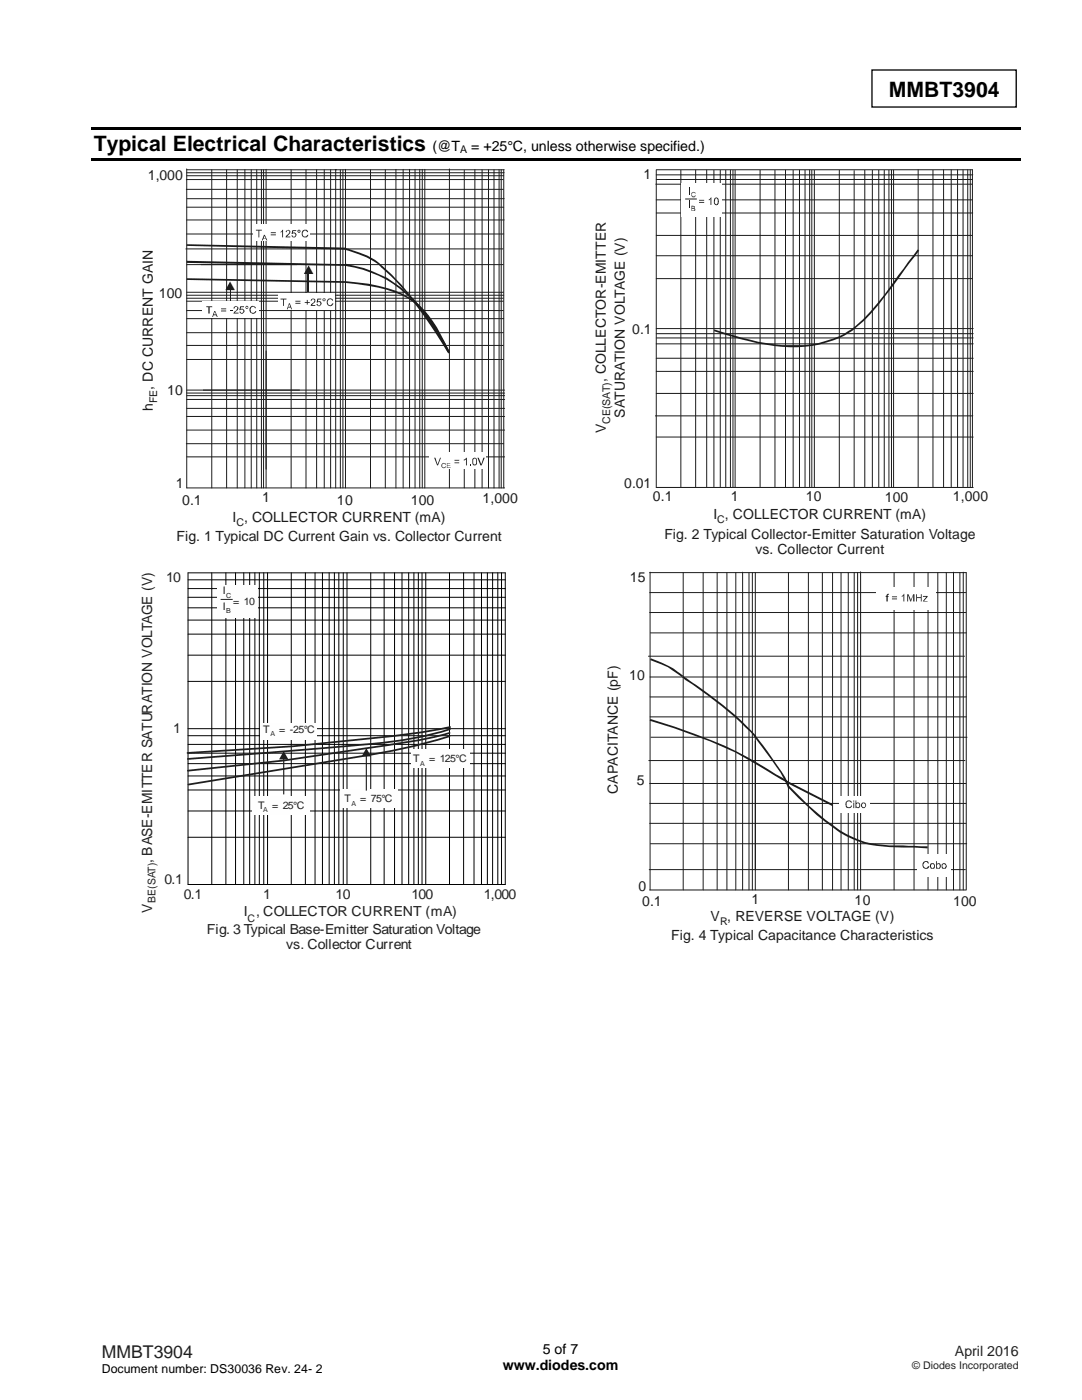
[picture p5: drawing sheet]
<svg xmlns="http://www.w3.org/2000/svg" width="216mm" height="279mm" viewBox="0 0 216 279" stroke-linecap="round" stroke-linejoin="round" font-family="sans-serif">
<path d="M174 14h28.8v7.4h-28.8z" fill="none" stroke="#000" stroke-width=".26"/>
<g fill="#000">
<path d="M18.2 25.4h185.5v.5h-185.5z" fill-rule="evenodd"/>
<path d="M18.2 31.5h185.5v.5h-185.5z" fill-rule="evenodd"/>
</g>
<g fill="#fff">
<path d="M84.7 90.2h12v4.3h-12z" fill-rule="evenodd"/>
<path d="M85.6 90h11.7v4.3h-11.7z" fill-rule="evenodd"/>
</g>
<g fill="none" stroke="#1f1a17" stroke-width=".2">
<path d="M37.2 35.8h63.2M37.2 37.8h63.2M37.3 33.7v63.7h63.4M37.3 35.1h63.2M42.3 33.9v63.5M45.2 33.9v63.5M47.3 33.9v63.5M48.9 33.9v63.5M50.1 33.9v63.5M51.2 33.9v63.5M52.2 33.9v63.5M52.6 33.9v63.5"/>
<path d="M53.1 33.8v63.6M58.1 33.9v63.5M66.9 33.9h33.7M67.9 33.9v63.5M68.4 33.9v63.5M81.7 33.8v63.6M82.8 33.8v63.6M83.8 33.8v63.6M84.3 33.8v63.6M84.8 33.8v63.6M97.5 33.9v63.5M98.6 33.9v63.5"/>
<path d="M99.6 33.9v63.5M100 33.9v63.5M100.5 33.9v63.5M37.1 49.7h63.2M37.3 43.9h63.3M37.3 52.8h63.1M37.3 46.7h63.2M67.4 58.9h33.1M68.9 58.3v39.1M37.3 68.9h63.1M37.3 77.9h63.4M37.3 60.1h63.1"/>
<path d="M37.3 62h63.1M37.3 79.7h63.4M37.3 79h63.4M37.3 78.4h63.4M37.3 71.7h63.1M66.2 63.6h34.3M37.2 88.5h63.3M37.3 91.2h63.4M37.3 85.8h63.4M37.3 81.5h63.4"/>
</g>
<g fill="#1f1a17">
<path d="M37.3 52l31.7 .7v.4l-31.7-.6z"/>
<path d="M37.3 55.5l31.6 .6v.4l-31.6-.6z"/>
</g>
<g fill="none" stroke="#1f1a17" stroke-width=".2">
<path d="M37.3 34.5h63.3M37.3 33.9h29.9M37.3 39.7h63.3M61.1 33.9v63.5M63.2 33.9v63.5M64.7 33.9v63.5M66 33.9v63.5M67 33.9v63.5M68.9 33.8v24.9M73.9 33.9v63.5M76.9 33.9v63.5M79 33.8v63.6"/>
<path d="M80.4 33.8v63.6M89.7 33.7v63.7M92.6 34v63.4M94.8 33.9v63.5M96.2 33.9v63.5M37.3 41.4h63.2M37.3 59.5h63.1M37.3 58.9h30.1M37.3 58.3h63.1M37.3 63.6h28.9M37.3 66.4h63.1M37.3 83.1h63.4"/>
</g>
<g fill="#1f1a17">
<path d="M37.3 48.7l31.6 .7v.4l-31.6-.7z"/>
<path d="M69 52.6a25.3 25.3 0 0 1 10.9 4.7l1.3 1.1-.2 .3a22.2 22.2 0 0 0-12.1-5.6zM81.2 58.4a38.2 38.2 0 0 1 8.6 12l-.3 .2a44 44 0 0 0-8.5-11.9z"/>
<path d="M68.9 49.5l1.4 .4-.1 .4-1.4-.5zM70.3 49.9a13.6 13.6 0 0 1 6.1 3.3l-.3 .2a13.8 13.8 0 0 0-5.9-3.1zM76.4 53.2h-.1zM76.4 53.1l-.3 .3zM76.4 53.1l-.1 .1zM76.1 53.4l.3-.2 1.8 1.6-.2 .3zM78.2 54.8l1.9 2-.2 .3-1.9-2zM79.9 57.1l.2-.3a94.6 94.6 0 0 1 9.6 13.4l-.4 .2a89 89 0 0 0-9.4-13.3z"/>
<path d="M69 56.1a32.8 32.8 0 0 1 11.2 2.5l2.4 1.3-.2 .4a19.9 19.9 0 0 0-8.9-3.2l-4.6-.6zM82.6 59.9a23.1 23.1 0 0 1 6.2 8.5l1 1.8-.4 .2-1.7-3.3a26.7 26.7 0 0 0-3.4-5l-1.9-1.8z"/>
</g>
<g fill="#fff">
<path d="M40.4 60.1h11.3v3.2h-11.3z" fill-rule="evenodd"/>
<path d="M55.5 58.6h11.3v3.3h-11.3z" fill-rule="evenodd"/>
<path d="M50.6 44.8h11.3v3.3h-11.3z" fill-rule="evenodd"/>
<path d="M85.6 90.3h11.4v3.3h-11.4z" fill-rule="evenodd"/>
</g>
<g fill="#1f1a17">
<path d="M41.2 61.1h1.1v.2h-.5v1.3h-.2v-1.3h-.4z" fill-rule="evenodd"/>
<path d="M44.1 61.6h1v.1h-1zM44.1 62h1v.2h-1z" fill-rule="evenodd"/>
<path d="M45.9 62h.5v.2h-.5z" fill-rule="evenodd"/>
<path d="M46.7 61.3a.48 .48 0 0 1 .7-.1 .48 .48 0 0 1-.1 .8l-.5 .4h.8v.2h-1l.1-.4a1 1 0 0 0 .6-.9l-.3-.1-.2 .4h-.2z" fill-rule="evenodd"/>
<path d="M47.9 61.1h.8v.2h-.6l-.1 .4a.48 .48 0 0 1 .7 .2 .48 .48 0 0 1-.3 .7h-.3l-.3-.4h.1l.1 .1a.36 .36 0 0 0 .5 0 .36 .36 0 0 0 0-.5l-.2-.1-.5 .2z" fill-rule="evenodd"/>
<path d="M48.9 61.3a.35 .35 0 0 1 .7 0 .35 .35 0 0 1-.7 0zM49.1 61.2v.3l.2 .1 .2-.2-.1-.2z" fill-rule="evenodd"/>
<path d="M49.9 61.4a.66 .66 0 0 1 .6-.4 .66 .66 0 0 1 .6 .5l-.2 .1a.48 .48 0 0 0-.7-.3 .48 .48 0 0 0-.2 .7 .43 .43 0 0 0 .4 .4 .43 .43 0 0 0 .5-.3l.3 .1a.75 .75 0 0 1-1.1 .3 .75 .75 0 0 1-.2-1.1z" fill-rule="evenodd"/>
<path d="M42.8 62.1h.1l.5 1.1h-.1l-.2-.3h-.5l-.1 .3h-.2zM42.8 62.2l-.1 .5h.4z" fill-rule="evenodd"/>
<path d="M56 59.6h1.2v.2h-.5v1.2h-.2v-1.2h-.5z" fill-rule="evenodd"/>
<path d="M58.9 60h1.1v.2h-1.1zM58.9 60.4h1.1v.2h-1.1z" fill-rule="evenodd"/>
<path d="M61.2 59.9h.2v.4h.4v.1h-.4v.4h-.2v-.4h-.4v-.1h.4z" fill-rule="evenodd"/>
<path d="M62.2 59.7a.47 .47 0 0 1 .7 .1 .47 .47 0 0 1-.2 .6l-.5 .5h.7v.1h-.9l.1-.3a.73 .73 0 0 0 .6-.9h-.5v.2h-.2z" fill-rule="evenodd"/>
<path d="M63.3 59.6h.8v.2h-.6l-.1 .4a.5 .5 0 0 1 .7 .1 .5 .5 0 0 1-.1 .7 .5 .5 0 0 1-.7 0l-.1-.3 .1-.1 .1 .3a.34 .34 0 0 0 .5-.1 .34 .34 0 0 0-.1-.5 .34 .34 0 0 0-.5 .1h-.1z" fill-rule="evenodd"/>
<path d="M64.4 59.8a.28 .28 0 0 1 .5 0 .28 .28 0 0 1-.5 0zM64.4 59.8a.2 .2 0 0 0 .4 0 .2 .2 0 0 0-.4 0z" fill-rule="evenodd"/>
<path d="M65.5 59.6l.4-.1 .4 .2 .2 .2-.2 .1a.52 .52 0 0 0-.8-.2 .52 .52 0 0 0 0 .8 .43 .43 0 0 0 .4 .4 .43 .43 0 0 0 .4-.5l.3 .1a.75 .75 0 0 1-1.2 .3 .75 .75 0 0 1 0-1.1z" fill-rule="evenodd"/>
<path d="M57.7 60.5h.1l.5 1.2h-.2l-.1-.3h-.5l-.1 .3h-.2zM57.7 60.8l-.2 .4h.4l-.1-.5z" fill-rule="evenodd"/>
<path d="M51.1 45.9h1.1v.1h-.5v1.4h-.1v-1.4h-.5z" fill-rule="evenodd"/>
<path d="M54 46.4h1v.1h-1zM54 46.8h1v.2h-1z" fill-rule="evenodd"/>
<path d="M56 46.3l.5-.4v1.5h-.2v-1.2l-.3 .2z" fill-rule="evenodd"/>
<path d="M57.1 46.1a.48 .48 0 0 1 .8-.1 .48 .48 0 0 1-.2 .8l-.5 .4h.7v.2h-.9l.1-.4 .7-.6-.2-.4h-.3l-.1 .4-.2-.1z" fill-rule="evenodd"/>
<path d="M58.3 45.9h.8v.2h-.6l-.1 .3a.48 .48 0 0 1 .7 .3 .48 .48 0 0 1-.3 .6 .48 .48 0 0 1-.6-.3l.2 .1a.31 .31 0 0 0 .5 0 .31 .31 0 0 0-.1-.5l-.3-.1-.3 .2z" fill-rule="evenodd"/>
<path d="M59.4 46.1a.3 .3 0 0 1 .6 0 .3 .3 0 0 1-.6 0zM59.4 46.1l.1 .2h.3a.19 .19 0 0 0-.1-.3 .19 .19 0 0 0-.3 .1z" fill-rule="evenodd"/>
<path d="M60.4 46l.3-.1a.56 .56 0 0 1 .8 .4l-.2 .1a.53 .53 0 0 0-.8-.2 .53 .53 0 0 0 0 .8 .46 .46 0 0 0 .4 .2 .46 .46 0 0 0 .4-.3h.3a.74 .74 0 0 1-1.1 .4 .74 .74 0 0 1-.2-1.1z" fill-rule="evenodd"/>
<path d="M52.7 46.9h.1l.5 1.1h-.1l-.2-.4h-.4l-.2 .4h-.2zM52.8 47l-.2 .5h.4z" fill-rule="evenodd"/>
<path d="M86.6 91.4h.3l.4 1.3 .5-1.3h.2l-.6 1.5h-.2z" fill-rule="evenodd"/>
<path d="M90.7 91.8h.9v.1h-.9zM90.7 92.3h.9v.1h-.9z" fill-rule="evenodd"/>
<path d="M92.6 91.7l.6-.3v1.5h-.2v-1.2l-.4 .2z" fill-rule="evenodd"/>
<path d="M93.7 92.6h.2v.3h-.2z" fill-rule="evenodd"/>
<path d="M94.3 91.5a.53 .53 0 0 1 .7 0 .53 .53 0 0 1 .2 .6 .5 .5 0 0 1-.3 .7 .5 .5 0 0 1-.7-.4zM94.6 91.5l-.2 .3v.6l.2 .3h.2l.2-.3v-.6l-.2-.3z" fill-rule="evenodd"/>
<path d="M95.3 91.4h.2l.5 1.3 .5-1.3h.2l-.6 1.5h-.2z" fill-rule="evenodd"/>
<path d="M88.3 92.4h.5l.2 .3h-.2a.37 .37 0 0 0-.5 0 .37 .37 0 0 0 0 .5 .37 .37 0 0 0 .5 0v-.2l.2 .1a.51 .51 0 0 1-.8 .2 .51 .51 0 0 1 .1-.9z" fill-rule="evenodd"/>
<path d="M89.2 92.4h.6l-.5 .1v.4h.5l-.5 .1v.3l.6 .1h-.7z" fill-rule="evenodd"/>
<path d="M61.6 53l.9 1.7h-1.9l1-1.7 .9 1.7z" fill-rule="evenodd"/>
</g>
<path d="M61.5 54.5v3.7" fill="none" stroke="#1f1a17" stroke-width=".26"/>
<path d="M45.9 56.2l.9 1.7h-1.8l.9-1.7 .9 1.7z" fill-rule="evenodd" fill="#1f1a17"/>
<g fill="none" stroke="#1f1a17" stroke-width=".2">
<path d="M130.9 36.8h63M131 34v63.3h63.2M131 33.9h63v63.4M131 39.9h62.9M131 35.8h63M131 34.9h63.1M135.9 34v63.3M138.8 34v63.3M141 34v63.3M142.5 34v63.3M143.7 34v63.3M144.8 34v63.3"/>
<path d="M145.7 34v63.3M146.3 34v63.3M146.7 34v63.3M151.7 34v63.3M154.6 34v63.3M156.7 34v63.3M158.3 34v63.3M159.5 34v63.3M160.6 34v63.3M161.6 34v63.3M162 34v63.3M162.5 34v63.3"/>
<path d="M167.5 34v63.3M170.4 34.1v63.2M172.6 34v63.3M174.1 34v63.3M175.3 34v63.3M176.4 34v63.3M177.4 34v63.3M177.9 34v63.3M178.3 34v63.3M183.2 33.9v63.4M186.2 34v63.3M188.3 33.9v63.4"/>
<path d="M189.8 33.9v63.4M191.1 33.9v63.4M192.2 33.9v63.4M193.1 33.9v63.4M193.6 33.9v63.4M45.9 57.7v2.2M131 51h63M131 55.6h62.9M131 42.5h63.1M131 47h62.9M131 65.6h63.2M131 78.5h63.2"/>
<path d="M131 68.6h63.2M131 67.4h63.2M131 66.6h63.2M131 71.5h63.2M131 74.1h63.2M130.8 83h63.3M131 87.2h63.2"/>
</g>
<path d="M183.1 49.8l.3 .2zM183.3 49.9l.1 .1zM183.1 49.8l.3 .2-3.8 5.2-.4-.3zM179.2 54.9l.4 .3-1.4 1.8a41.3 41.3 0 0 1-8.1 9l-2.5 1.4-.1-.3 .8-.4a22.2 22.2 0 0 0 6.8-6.2zM156.1 68.9h1.5a20.7 20.7 0 0 0 9.9-1.8l.1 .3a23.3 23.3 0 0 1-11.6 1.8zM142.5 65.7a63.8 63.8 0 0 0 13.6 3.2l-.1 .3a63.8 63.8 0 0 1-13.5-3.1z" fill="#1f1a17"/>
<path d="M135.9 36.6h8.1v6.6h-8.1z" fill-rule="evenodd" fill="#fff"/>
<g fill="#1f1a17">
<path d="M137.5 37.3h.1v1.5h-.1z" fill-rule="evenodd"/>
<path d="M138.1 38.4h.5l.2 .2h-.2a.37 .37 0 0 0-.5 0 .37 .37 0 0 0 0 .5 .37 .37 0 0 0 .5 0v-.2l.2 .1a.46 .46 0 0 1-.6 .4 .46 .46 0 0 1-.2-.7z" fill-rule="evenodd"/>
<path d="M137.5 40h.1v1.6h-.1z" fill-rule="evenodd"/>
<path d="M138 41.1h.6v.5a.31 .31 0 0 1 .1 .4 .31 .31 0 0 1-.4 .1h-.3zM138.1 41.2v.3l.5-.1-.1-.2zM138.1 41.7v.3h.3a.18 .18 0 0 0 .2-.2 .18 .18 0 0 0-.3-.1z" fill-rule="evenodd"/>
<path d="M139.5 39.9h1v.1h-1zM139.5 40.3h1v.2h-1z" fill-rule="evenodd"/>
<path d="M141.4 39.8l.5-.4v1.5h-.1v-1.2l-.3 .3z" fill-rule="evenodd"/>
<path d="M142.7 39.5a.62 .62 0 0 1 .7 .2 .62 .62 0 0 1 0 .7l-.2 .5-.2 .1a.97 .97 0 0 1-.3-1.5zM142.8 39.6l-.1 .3a.6 .6 0 0 0 .3 .9 .91 .91 0 0 0 0-1.3z" fill-rule="evenodd"/>
</g>
<path d="M136.8 39.7h2.2" fill="none" stroke="#1f1a17" stroke-width=".2"/>
<g fill="none" stroke="#000" stroke-width=".2">
<path d="M37.5 119.2h63.3M37.5 117.5h63.3M37.5 115.7h63.3M37.5 114.3h63.3v62.2h-63.3zM42.3 114.3v62.2M45.1 114.3v62.2M47 114.3v62.2M48.6 114.3v62.2M49.8 114.3v62.2M50.9 114.3v62.2M51.7 114.3v62.2M52.6 114.3v62.2"/>
<path d="M53.4 114.3v62.2M58.1 114.3v62.2M60.9 114.3v62.2M62.9 114.3v62.2M64.3 114.3v62.2M65.7 114.3v62.2M66.7 114.3v62.2M67.6 114.3v62.2M68.5 114.3v62.2M69.2 114.3v62.2M74 114.3v62.2M76.7 114.3v62.2"/>
<path d="M78.7 114.3v62.2M80.2 114.3v62.2M81.5 114.3v62.2M82.6 114.3v62.2M83.5 114.3v62.2M84.2 114.3v62.2M85 114.3v62.2M89.7 114.3v62.2M92.5 114.3v62.2M94.6 114.3v62.2M96.1 114.3v62.2M97.3 114.3v62.2"/>
<path d="M98.3 114.3v62.2M99.3 114.3v62.2M100.1 114.3v62.2M37.5 136h63.3M37.5 130.8h63.3M37.5 126.6h63.3M37.5 123.7h63.3M37.5 121.3h63.3M37.5 157.7h63.3M37.5 154.9h63.3M37.5 152.4h63.3M37.5 150.3h63.3"/>
<path d="M37.5 148.6h63.3M37.5 146.8h63.3M37.5 145.4h63.3M37.5 167.1h63.3M37.5 161.8h63.3"/>
</g>
<path d="M43.4 116.7h8.1v6.5h-8.1z" fill-rule="evenodd" fill="#fefefe"/>
<path d="M44.1 119.6h2.3" fill="none" stroke="#221f20" stroke-width=".2"/>
<path d="M89.7 146.9a121.2 121.2 0 0 1-17.5 4l-34.6 5.7M89.7 146.3a119.5 119.5 0 0 1-16.7 3l-16.4 2.5-19.1 2M89.8 145.5a72.2 72.2 0 0 1-15.4 2.9l-36.9 3.1M89.8 145.1l-5.1 .9-5 .7-21.2 2.2-21.1 1.4" fill="none" stroke="#221f20" stroke-width=".36"/>
<g fill="#fefefe">
<path d="M50.4 159h11.4v3.7h-11.4z" fill-rule="evenodd"/>
<path d="M67.9 157.6h11.4v3.6h-11.4z" fill-rule="evenodd"/>
<path d="M51.9 144.3h11.3v3.3h-11.3z" fill-rule="evenodd"/>
<path d="M82.1 149.6h11.6v3.7h-11.6z" fill-rule="evenodd"/>
</g>
<g fill="#221f20">
<path d="M73.1 149.3l.9 1.7h-.8v6.8h-.2v-6.8h-.8z"/>
<path d="M56.6 149.9l.9 1.7h-.8v6.9h-.2v-6.9h-.8z"/>
</g>
<g fill="none" stroke="#1f1a17" stroke-width=".2">
<path d="M129.6 118.3h63.1M129.7 114.2v63.4M136.3 114.3v63.3M140.3 114.3v63.3M143.1 114.3v63.3M145 114.3v63.3M146.8 114.3v63.3M148.2 114.2v63.4M149.5 114.3v63.3M150.1 114.3v63.3M150.7 114.3v63.3M157.3 114.3v63.3"/>
<path d="M161.3 114.3v63.3M164.1 114.3v63.3M170.4 114.3v63.3M171.1 114.3v63.3M171.7 114.1v63.5M188.8 114.3v63.3M190.3 114.2v63.4M191.5 114.3v63.3M192.2 114.2v63.4M192.8 114.3v63.3M129.4 131h63.1M129.6 122.2h63.1"/>
<path d="M129.7 139.1h63.1M129.8 126.3h63M129.5 151.8h63M129.6 156.4h63.1M129.7 143.1h63.1M129.9 147.1h63.1M129.5 173.6h63.1M129.6 177.6h63.1M129.6 164.3h63.1M129.6 160.3h63.1M129.8 168.4h63.1"/>
</g>
<path d="M157.4 156l8.8 4.5-.2 .3-8.8-4.4z" fill="#1f1a17"/>
<path d="M129.6 114.3h63.2M166.1 114.3v63.3M167.8 114.3v63.3M169.3 114.3v63.3M178.4 114.3v63.3M182.4 114.3v63.3M185.2 114.3v63.3M187.1 114.3v63.3M129.7 135.1h63.2" fill="none" stroke="#1f1a17" stroke-width=".2"/>
<g fill="#fff">
<path d="M167.5 158.9h6.2v3.4h-6.2z" fill-rule="evenodd"/>
<path d="M183 170.5h6.8v4.4h-6.8z" fill-rule="evenodd"/>
<path d="M174.8 117.3h12v4.4h-12z" fill-rule="evenodd"/>
<path d="M175.7 117.2h6.9v4.4h-6.9z" fill-rule="evenodd"/>
</g>
<g fill="#1f1a17">
<path d="M168.8 160.1a.72 .72 0 0 1 1.2 .1h-.2a.49 .49 0 0 0-.7-.2 .49 .49 0 0 0-.2 .7 .47 .47 0 0 0 .5 .4 .47 .47 0 0 0 .5-.3h.1a.69 .69 0 0 1-.9 .4 .69 .69 0 0 1-.3-.9z" fill-rule="evenodd"/>
<path d="M170.3 159.8h.1v.2h-.1zM170.3 160.2h.1v1.1h-.1z" fill-rule="evenodd"/>
<path d="M170.7 159.8h.2v.5a.55 .55 0 0 1 .8 .3 .55 .55 0 0 1-.7 .7l-.1-.2v.2h-.2zM171 160.4a.37 .37 0 0 0-.1 .6 .37 .37 0 0 0 .6-.1v-.4l-.2-.2h-.1z" fill-rule="evenodd"/>
<path d="M171.8 160.7a.55 .55 0 0 1 1.1 0 .55 .55 0 0 1-1.1 0zM172.1 160.4v.6l.2 .1a.43 .43 0 0 0 .4-.4 .43 .43 0 0 0-.4-.4z" fill-rule="evenodd"/>
<path d="M184.2 172l.4-.1a.56 .56 0 0 1 .7 .4l-.1 .1a.53 .53 0 0 0-.8-.2 .53 .53 0 0 0 0 .8l.2 .2h.3l.3-.3h.2a.73 .73 0 0 1-1 .4 .73 .73 0 0 1-.2-1.1z" fill-rule="evenodd"/>
<path d="M185.5 172.9a.56 .56 0 0 1 1.1 0 .56 .56 0 0 1-1.1 0zM185.9 172.4l-.1 .2v.4l.2 .3a.43 .43 0 0 0 .4-.5 .43 .43 0 0 0-.5-.4z" fill-rule="evenodd"/>
<path d="M186.8 171.9h.2v.5a.49 .49 0 0 1 .6 0 .49 .49 0 0 1 .1 .6l-.2 .4h-.5v-.2v.2h-.2zM187 172.5v.3a.31 .31 0 0 0 .1 .4 .31 .31 0 0 0 .4-.1v-.6z" fill-rule="evenodd"/>
<path d="M188.1 172.4a.58 .58 0 0 1 .7 .1 .58 .58 0 0 1 0 .8 .58 .58 0 0 1-.8 0l-.1-.8zM188.1 172.9a.36 .36 0 0 0 .7 0 .36 .36 0 0 0-.7 0z" fill-rule="evenodd"/>
<path d="M177 118.6l.4-.1v.2l-.3 .1v.1h.2v.2h-.2v.9h-.2v-.9h-.2z" fill-rule="evenodd"/>
<path d="M178 119h1v.2h-1zM178 119.4h1v.2h-1z" fill-rule="evenodd"/>
<path d="M180.4 118.5v1.5h-.1v-1.1l-.4 .2z" fill-rule="evenodd"/>
<path d="M181 118.6h.3l.4 1.3 .5-1.3h.3v1.4h-.3v-1.2l-.4 1.2h-.2l-.4-1.2v1.2h-.2z" fill-rule="evenodd"/>
<path d="M182.8 118.6h.2v.6h.7v-.6h.2v1.4h-.2v-.6h-.7v.6h-.2z" fill-rule="evenodd"/>
<path d="M184.2 118.9h.9l-.7 1 .7 .1h-.9l.6-.9h-.6z" fill-rule="evenodd"/>
</g>
<g fill="#1f1a17">
<path d="M129.8 143.5a96.7 96.7 0 0 1 20.8 8.5l1.9 1.1-.2 .3-1.8-1.1a77.1 77.1 0 0 0-16-7l-4.9-1.5zM152.5 153.1l4.9 2.9-.2 .3-2.7-1.5-2.2-1.4z"/>
<path d="M157.5 156.9a55 55 0 0 0 11.5 9.6 17.1 17.1 0 0 0 8.5 2.2h2.7v.4a26.1 26.1 0 0 1-8.8-1.1 21 21 0 0 1-6.8-4l-1.7-1.4-3.6-3.4-2.1-2.1zM180.2 168.7l4.9 .2v.4l-4.9-.2z"/>
<path d="M129.9 131.4a17.8 17.8 0 0 1 5.2 2.6l-.2 .3a13.3 13.3 0 0 0-5.2-2.6zM135.1 134l1.2 .9-.2 .2-1.2-.8z"/>
<path d="M136.3 134.9l-.1 .4zM136.3 134.9l-.1 .2zM136.3 134.9l2.6 1.8-.2 .3-2-1.3-.5-.5zM138.9 136.7l2.5 1.8-.2 .2-2.5-1.7zM141.2 138.7l.2-.2a56.5 56.5 0 0 1 9.5 8.4l-.3 .2-1.8-1.9a53.7 53.7 0 0 0-7.6-6.5z"/>
<path d="M150.7 146.7l3.5 4.8-.3 .1-2.8-3.7-.6-.9zM153.9 151.6l.3-.1 1.8 2.5 1.1 1.9-.4 .1-1-1.8z"/>
<path d="M156.6 155.9l.4-.1zM156.8 155.9l.2-.1zM156.6 155.9l.4-.1 .5 1.1-.3 .1zM157.2 157l.3-.1 .1 .1-.4 .2z"/>
</g>
<g font-size="4.2">
<text x="177.4" y="19.3">MMBT3904</text>
<text x="18.7" y="30.2">Typical Electrical Characteristics</text>
</g>
<text font-size="3.5" fill="#231f20" x="20.3" y="270.9">MMBT3904</text>
<g font-size="2.8" fill="#1f1a17">
<text x="29.5" y="35.8">1,000</text>
<text x="128.4" y="35.7">1</text>
<text x="31.7" y="59.5">100</text>
<text x="126.1" y="66.7">0.1</text>
<text x="30.5" y="77.8" transform="rotate(-90 30.5 77.8)">, DC CURRENT GAIN</text>
<text x="120.9" y="76.3" transform="rotate(-90 120.9 76.3)">, COLLECTOR-EMITTER</text>
<text x="30.5" y="82" transform="rotate(-90 30.5 82)">h</text>
<text x="33.4" y="78.9">10</text>
<text x="124.7" y="83.3" transform="rotate(-90 124.7 83.3)">SATURATION VOLTAGE (V)</text>
<text x="120.9" y="86.5" transform="rotate(-90 120.9 86.5)">V</text>
<text x="35.1" y="97.5">1</text>
<text x="36.3" y="100.7">0.1</text>
<text x="52.3" y="100.3">1</text>
<text x="67.2" y="100.7">10</text>
<text x="82" y="100.9">100</text>
<text x="96.3" y="100.3">1,000</text>
<text x="124.5" y="97.4">0.01</text>
<text x="130.3" y="100.1">0.1</text>
<text x="145.8" y="100.1">1</text>
<text x="160.8" y="100.1">10</text>
<text x="176.5" y="100.2">100</text>
<text x="190.1" y="100.1">1,000</text>
<text x="35.2" y="108">Fig. 1 Typical DC Current Gain vs. Collector Current</text>
<text x="46.4" y="104.2">I , COLLECTOR CURRENT (mA)</text>
<text x="132.6" y="107.5">Fig. 2 Typical Collector-Emitter Saturation Voltage</text>
<text x="142.4" y="103.6">I , COLLECTOR CURRENT (mA)</text>
<text x="150.7" y="110.6">vs. Collector Current</text>
<text x="125.7" y="116.2">15</text>
<text x="125.6" y="135.8">10</text>
<text x="123.3" y="158.5" transform="rotate(-90 123.3 158.5)">CAPACITANCE (pF)</text>
<text x="127.1" y="156.7">5</text>
<text x="127.4" y="177.8">0</text>
<text x="128.1" y="180.7">0.1</text>
<text x="141.7" y="183.7">V , REVERSE VOLTAGE (V)</text>
<text x="150" y="180.5">1</text>
<text x="170.5" y="180.7">10</text>
<text x="190.2" y="180.7">100</text>
<text x="134" y="187.5">Fig. 4 Typical Capacitance Characteristics</text>
</g>
<g font-size="2.8">
<text x="86.3" y="30.2">(@T</text>
<text x="94" y="30.2">= +25°C, unless otherwise specified.)</text>
<text x="100.3" y="273.5">www.diodes.com</text>
<text x="108.3" y="270.2">5 of 7</text>
</g>
<g font-size="2.8" fill="#221f20">
<text x="33.2" y="116.2">10</text>
<text x="34.6" y="146.3">1</text>
<text x="30.4" y="172.2" transform="rotate(-90 30.4 172.2)">, BASE-EMITTER SATURATION VOLTAGE (V)</text>
<text x="32.8" y="176.3">0.1</text>
<text x="36.7" y="179.4">0.1</text>
<text x="52.5" y="179.4">1</text>
<text x="67" y="179.4">10</text>
<text x="82.1" y="179.4">100</text>
<text x="96.5" y="179.4">1,000</text>
<text x="30.4" y="182.2" transform="rotate(-90 30.4 182.2)">V</text>
<text x="48.7" y="182.9">I , COLLECTOR CURRENT (mA)</text>
<text x="41.3" y="186.3">Fig. 3 Typical Base-Emitter Saturation Voltage</text>
<text x="57.1" y="189.5">vs. Collector Current</text>
</g>
<text font-size="2.8" fill="#231f20" x="190.5" y="270.6">April 2016</text>
<text font-size="2.5" x="20.3" y="274">Document number: DS30036 Rev. 24- 2</text>
<text font-size="2.1" x="91.8" y="30.5">A</text>
<g font-size="2.1" fill="#1f1a17">
<text x="31.3" y="80.5" transform="rotate(-90 31.3 80.5)">FE</text>
<text x="121.7" y="84.6" transform="rotate(-90 121.7 84.6)">CE(SAT)</text>
<text x="47.2" y="105">C</text>
<text x="143.1" y="104.5">C</text>
<text x="143.7" y="184.6">R</text>
</g>
<g font-size="2.1" fill="#221f20">
<text x="44.4" y="118.6">I</text>
<text x="44.4" y="121.7">I</text>
<text x="46.6" y="120.7">= 10</text>
<text x="52.5" y="146.3">T</text>
<text x="55.7" y="146.3">= -25°C</text>
<text x="82.5" y="152.1">T</text>
<text x="85.6" y="152.1">= 125°C</text>
<text x="51.5" y="161.5">T</text>
<text x="54.3" y="161.5">= 25°C</text>
<text x="68.7" y="160.1">T</text>
<text x="71.9" y="160.1">= 75°C</text>
<text x="31.1" y="180.1" transform="rotate(-90 31.1 180.1)">BE(SAT)</text>
<text x="49.4" y="183.9">C</text>
</g>
<text font-size="2.1" fill="#231f20" x="182" y="273.2">© Diodes Incorporated</text>
<g font-size="1.4" fill="#221f20">
<text x="45.1" y="119.3">C</text>
<text x="45.1" y="122.4">B</text>
<text x="53.9" y="146.9">A</text>
<text x="83.9" y="152.8">A</text>
<text x="70.1" y="160.8">A</text>
<text x="52.5" y="162.2">A</text>
</g>
</svg>
